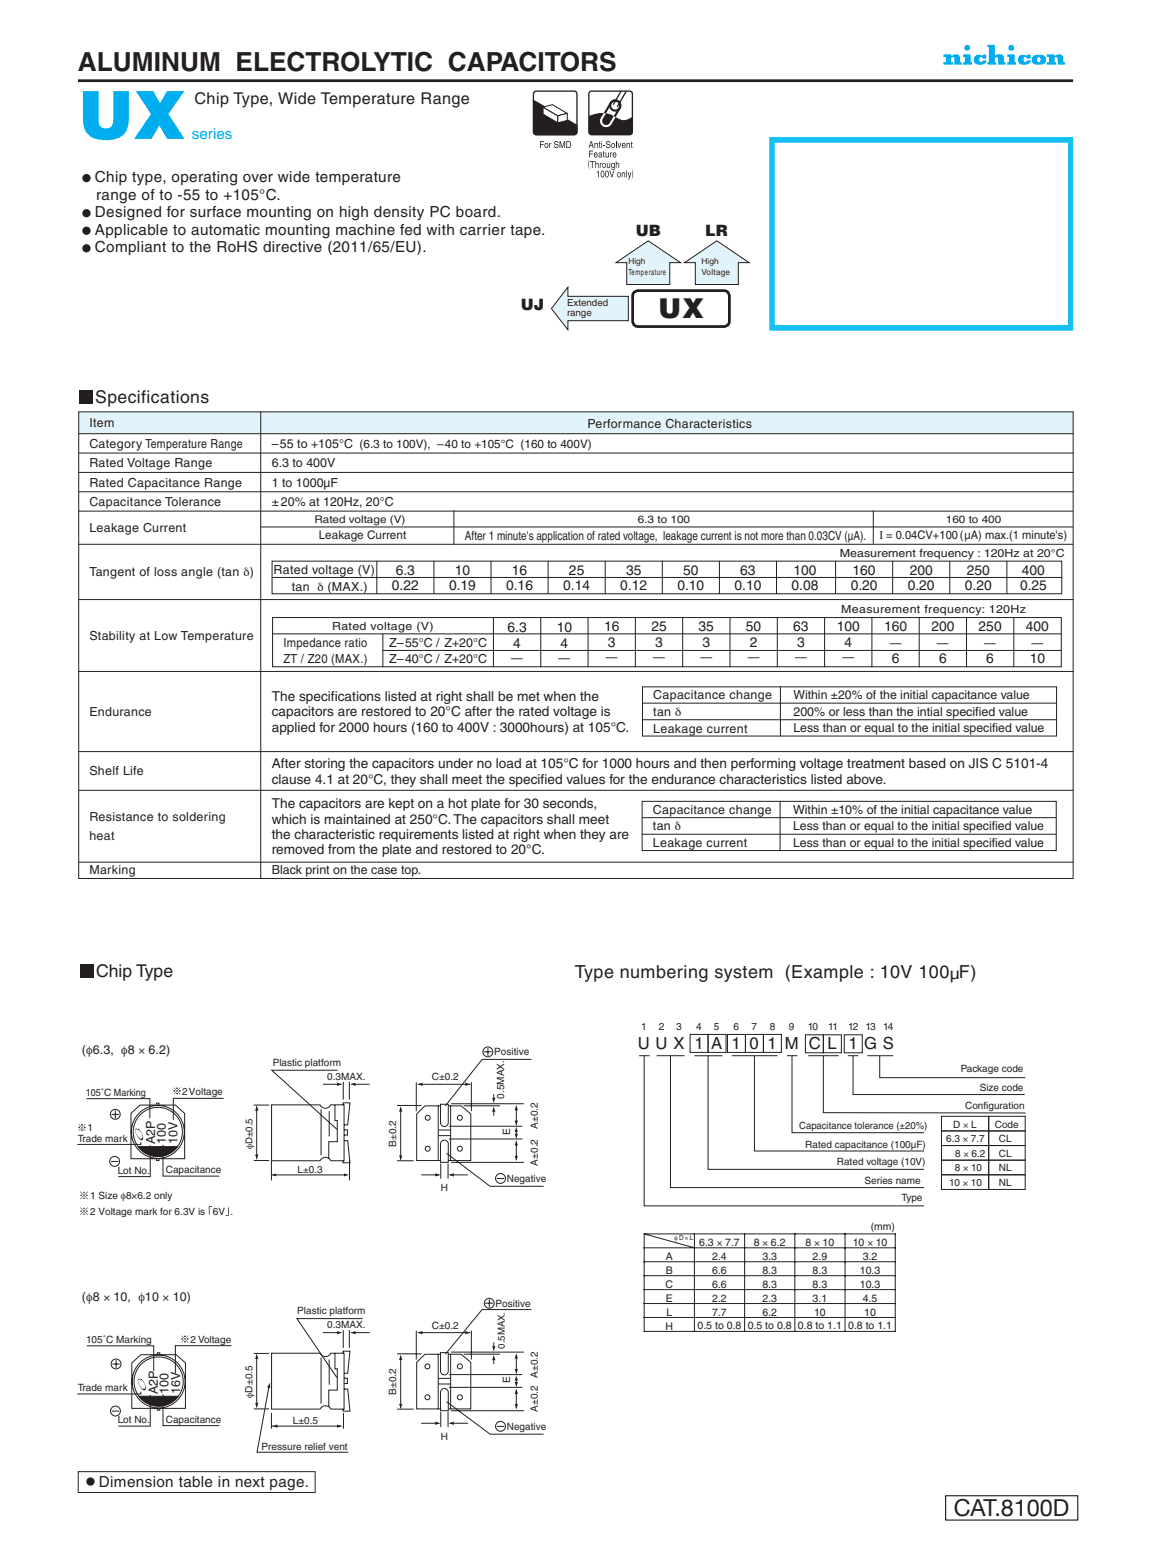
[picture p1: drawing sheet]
<svg xmlns="http://www.w3.org/2000/svg" width="210mm" height="280mm" viewBox="0 0 210 280" stroke-linecap="round" stroke-linejoin="round" font-family="sans-serif">
<path d="M171.1 270.6h23.8v4.3h-23.8z" fill="none" stroke="#000" stroke-width=".18"/>
<path d="M49.2 101.5h142.8v5.9h-142.8zM49.3 111.7h142.7v8.9h-142.7zM116.2 124.2h74.9v8.9h-74.9zM116.2 144.9h74.9v8.9h-74.9z" fill="none" stroke="#231f20" stroke-width=".18"/>
<path d="M14.1 14.6h180" fill="none" stroke="#231f20" stroke-width=".49"/>
<g fill="#231f20">
<circle cx="15.6" cy="32.2" r=".75"/>
<circle cx="15.6" cy="38.6" r=".75"/>
<circle cx="15.6" cy="41.7" r=".75"/>
<circle cx="15.6" cy="44.9" r=".75"/>
</g>
<path d="M96.6 16.7l.4-.2h7.1l.3 .5-.1 7.1-.4 .3-7.2-.1-.2-.4z" fill="#fff"/>
<path d="M96.6 16.7l.4-.2h7.1l.3 .5-.1 7.1-.4 .3-7.2-.1-.2-.4z" fill="none" stroke="#231f20" stroke-width=".24"/>
<path d="M96.5 18.1l7.9 4.5-.1 1.5-.4 .3-7.2-.1-.2-.4z" fill="#231f20"/>
<path d="M96.5 18.1l7.9 4.5-.1 1.5-.4 .3-7.2-.1-.2-.4z" fill="none" stroke="#231f20" stroke-width=".18"/>
<path d="M98.2 19.4l2.7 1.5v1.3l-2.7-1.6z" fill="#fff"/>
<path d="M98.2 19.4l2.7 1.5v1.3l-2.7-1.6z" fill="none" stroke="#231f20" stroke-width=".18"/>
<path d="M98.2 19.4l1.7-.5 2.7 1.6-1.7 .4z" fill="#fff"/>
<path d="M98.2 19.4l1.7-.5 2.7 1.6-1.7 .4z" fill="none" stroke="#231f20" stroke-width=".18"/>
<path d="M100.9 20.9l1.7-.4v1.3l-1.7 .4z" fill="#fff"/>
<path d="M100.9 20.9l1.7-.4v1.3l-1.7 .4z" fill="none" stroke="#231f20" stroke-width=".18"/>
<g fill="#231f20">
<path d="M97.7 25.5h.7v.2h-.6v.4h.5v.1h-.5v.6h-.1z"/>
<path d="M99.4 25.9h.1v.1l.2-.2-.2 .4v.6h-.1z"/>
<path d="M100.4 25.6h.5l.1 .3-.4-.3-.2 .3 .5 .3a.41 .41 0 0 1-.2 .6 .41 .41 0 0 1-.5-.4l.3 .2h.4v-.3l-.5-.2a.36 .36 0 0 1 0-.5z"/>
<path d="M101.2 25.5h.2l.3 1.1 .3-1.1h.2v1.3h-.1v-1.1l-.3 1.1h-.2l-.3-1.1 .1 1.1h-.2z"/>
<path d="M98.7 26v.6a.29 .29 0 0 0 .4-.3 .29 .29 0 0 0-.4-.3zM98.6 25.9a.42 .42 0 0 1 .6 .4 .42 .42 0 0 1-.6 .4 .6 .6 0 0 1 0-.8z"/>
<path d="M102.6 25.7v.9a.48 .48 0 0 0 .6-.5 .48 .48 0 0 0-.6-.4zM102.4 25.5h.5a.65 .65 0 0 1 .4 .6 .65 .65 0 0 1-.4 .7h-.5z"/>
</g>
<path d="M106.6 16.7l.4-.2 7.1 .1 .3 .4-.1 7.1-.4 .3-7.1-.1-.3-.4z" fill="#fff"/>
<path d="M106.6 16.7l.4-.2 7.1 .1 .3 .4-.1 7.1-.4 .3-7.1-.1-.3-.4z" fill="none" stroke="#231f20" stroke-width=".24"/>
<path d="M106.5 21a5.1 5.1 0 0 1 5.4 .5 2.14 2.14 0 0 0 2.5-.4v2.8l-.3 .4-7.1 .1-.4-.3-.1-.2z" fill="#231f20"/>
<path d="M112.3 16.6l-1.3 2.3M113.2 16.5l-1.5 2.8" fill="none" stroke="#231f20" stroke-width=".24"/>
<circle cx="111.3" cy="19.1" r=".92" fill="none" stroke="#231f20" stroke-width=".38"/>
<path d="M109.2 20.5h.4l-.6 1a.73 .73 0 0 0 .3 1 .73 .73 0 0 0 1-.2l.7-1.3 .3 .2-.7 1.3a1.11 1.11 0 0 1-1.5 .4 1.11 1.11 0 0 1-.4-1.6z" fill="#fff"/>
<g fill="#231f20">
<path d="M110.5 18.3a1.11 1.11 0 0 1 1.5-.1 1.11 1.11 0 0 1 .2 1.5l-.9 1.5-.3-.2 .9-1.5a.73 .73 0 0 0-.3-1 .73 .73 0 0 0-1 .2l-1 1.8h-.4z"/>
<path d="M107.5 25.9l.2 .1 .2-.2 .2 .2 .1 .8h-.2v-.8h-.1l-.2 .1v.7h-.2z"/>
<path d="M108.4 25.6h.1v.3h.1l-.1 .1v.6l.1 .2-.2-.1v-.7h-.1z"/>
<path d="M109.1 26.2h.3v.2h-.3z"/>
<path d="M109.8 25.6h.5l.1 .3-.4-.3-.2 .3 .5 .3a.41 .41 0 0 1-.2 .6 .41 .41 0 0 1-.5-.4l.3 .2h.3v-.3l-.4-.2a.36 .36 0 0 1 0-.5z"/>
<path d="M111.4 25.5h.2v1.3h-.2z"/>
<path d="M111.7 25.9h.1l.2 .7 .2-.7h.2l-.3 .9h-.1z"/>
<path d="M113.3 25.9l.2 .1 .2-.2 .2 .2v.8h-.1v-.8h-.1l-.2 .1v.7h-.2z"/>
<path d="M114.2 25.6h.1v.3h.1l-.1 .1v.6l.1 .2-.2-.1v-.7h-.1z"/>
<path d="M106.6 27.2h.7v.2h-.6v.4h.5v.1h-.5v.6h-.1z"/>
<path d="M109.1 27.3h.2v.3h.1l-.1 .1v.6l.1 .2-.2-.1-.1-.7h-.1z"/>
<path d="M109.5 27.6h.1v.6l.2 .2 .2-.2v-.6h.1v.9l-.1-.2-.2 .2-.2-.1z"/>
<path d="M110.4 27.6h.1v.1l.2-.1-.2 .4v.5h-.1z"/>
<path d="M106.6 28.9l-.1 .9 .1 .7-.2-.8z"/>
<path d="M114.3 30.7a1.49 1.49 0 0 1 0 1.6l.1-.9z"/>
<path d="M106.9 25.7l-.1 .6h.3zM106.9 25.5h.1l.4 1.3h-.2l-.1-.4h-.4l-.1 .4h-.1z"/>
<path d="M108.8 25.5h.1v.2h-.1zM108.8 25.9h.1v.9h-.1z"/>
<path d="M110.8 26v.6a.29 .29 0 0 0 .3-.3 .29 .29 0 0 0-.3-.3zM110.7 25.9a.42 .42 0 0 1 .6 .4 .42 .42 0 0 1-.6 .4 .6 .6 0 0 1 0-.8z"/>
<path d="M112.7 26.1l-.1 .1h.4v-.1zM112.6 25.9h.4l.1 .2 .1 .3h-.6l.2 .3 .4-.2-.2 .2-.2 .1a.5 .5 0 0 1-.4-.4 .5 .5 0 0 1 .2-.5z"/>
<path d="M107.6 27.8l-.1 .2h.5l-.1-.2zM107.6 27.6h.4l.1 .2v.3h-.6l.3 .3 .3-.2-.1 .2-.2 .1a.5 .5 0 0 1-.4-.4 .5 .5 0 0 1 .2-.5z"/>
<path d="M108.4 28.1l.1 .3 .2-.1v-.3zM108.3 27.7l.3-.1h.2l.2 .9-.3-.1-.2 .1-.2-.1v-.4l.4-.2-.1-.1-.3 .2z"/>
<path d="M111 27.8l-.1 .2h.5l-.1-.2zM111 27.6h.4l.1 .2v.3h-.6l.3 .3 .3-.2-.1 .2-.3 .1a.5 .5 0 0 1-.3-.4 .5 .5 0 0 1 .2-.5z"/>
<path d="M113.5 31.2h.2l.2 .7 .2-.7h.1l-.2 .6a.57 .57 0 0 1-.4 .6v-.1l.2-.2zM113.3 30.8h.1v1.3h-.1zM112.5 31.2l.1 .1 .2-.1 .2 .1 .1 .8h-.1l-.1-.8h-.1l-.2 .1v.7h-.1zM111.8 31.3v.6a.29 .29 0 0 0 .4-.3 .29 .29 0 0 0-.4-.3zM111.8 31.2a.42 .42 0 0 1 .5 .4 .42 .42 0 0 1-.5 .4 .61 .61 0 0 1 0-.8zM110.2 30.8h.2l.3 1.1 .3-1.1h.1l-.4 1.3h-.1zM109.7 31.1l-.1 .1a.6 .6 0 0 0 .2 .8 .66 .66 0 0 0 0-1zM109.6 31l.2-.1a.73 .73 0 0 1 0 1.2 .76 .76 0 0 1-.2-1.1zM108.9 31.1l-.1 .1a.6 .6 0 0 0 .2 .8 .66 .66 0 0 0 0-1zM108.8 31l.2-.1a.73 .73 0 0 1 0 1.2 .76 .76 0 0 1-.2-1.1zM107.9 31.1l.4-.2v1.2h-.1v-.9h-.3zM111.4 29.1h.1v.5l.2-.1 .2 .1 .1 .8h-.1v-.6l-.2-.2-.2 .1v.7h-.1zM110.7 29.7l.1 .5a.29 .29 0 0 0 .3-.3 .29 .29 0 0 0-.4-.2zM110.7 29.5h.2l.2 .1 .1-.1v1l-.1 .2h-.4l-.1-.2 .4 .1 .1-.3-.2 .1a.54 .54 0 0 1-.2-.9zM109.8 29.5h.1v.6l.1 .2 .2-.2v-.6h.2v.9l-.1-.2-.3 .2-.2-.1zM109.1 29.6v.6a.29 .29 0 0 0 .4-.3 .29 .29 0 0 0-.4-.3zM109.1 29.5a.42 .42 0 0 1 .5 .4 .42 .42 0 0 1-.5 .4 .61 .61 0 0 1 0-.8zM108.5 29.5h.1v.1l.3-.1-.3 .4v.5h-.1zM107.7 29.1h.1v.5l.2-.1 .2 .1 .1 .8h-.1v-.6l-.2-.2-.2 .1v.7h-.1zM106.7 29.1h.8v.2h-.3v1.1h-.1v-1.1h-.4z"/>
</g>
<path d="M139.7 25.3h54v34h-54z" fill="none" stroke="#15c0f2" stroke-width=".99" stroke-linecap="butt"/>
<path d="M114.8 52.8l.6-.2h15.5a.96 .96 0 0 1 1 1v4.5a.96 .96 0 0 1-1 1h-15.5a.96 .96 0 0 1-1-1v-4.5l.1-.5z" fill="none" stroke="#231f20" stroke-width=".5"/>
<g fill="#00aeef">
<path d="M174.2 9.8h1.4v1.4h.2v.5h-1.6v-.5h.3v-.9h-.3z"/>
<path d="M170.6 9.9h1.4v.1a1.32 1.32 0 0 1 1.6 .2l.1 .9 .2 .1v.5h-1.3v-1.2l-.3-.2-.3 .3v.6h.4v.5h-1.8v-.5h.5v-.9h-.5z"/>
<path d="M189.3 9.9h1.4v.1a1.32 1.32 0 0 1 1.6 .2v.9l.3 .1v.5h-1.3v-1.2l-.3-.2-.3 .3v.6h.4v.5h-1.8v-.5h.5v-.9h-.5z"/>
<path d="M182.2 9.8h1.3v1.4h.3v.5h-1.6v-.5h.3v-.9h-.3z"/>
<path d="M176.5 10.1a1.14 1.14 0 0 1 1.2 0l.1-.2h.6v.7h-.6l-.2-.2a.4 .4 0 0 0-.5 .4 .4 .4 0 0 0 .5 .4l.2-.3h.6a1.26 1.26 0 0 1-1.7 .7 .91 .91 0 0 1-.2-1.5z"/>
<path d="M184.4 10.1a1.14 1.14 0 0 1 1.2 0l.2-.2h.6v.7h-.6l-.2-.2a.4 .4 0 0 0-.5 .4 .4 .4 0 0 0 .5 .4l.2-.3h.6a1.26 1.26 0 0 1-1.7 .7 .91 .91 0 0 1-.3-1.5z"/>
<path d="M178.6 8.1h1.3v1.9a1.41 1.41 0 0 1 1.6 .2l.1 .9 .3 .1v.5h-1.4v-1.1l-.1-.2a.32 .32 0 0 0-.5 .2v.6l.3 .1v.4h-1.6v-.4l.3-.1v-2.6l-.2-.1z"/>
<path d="M187.7 10.4a.43 .43 0 0 0-.1 .5 .43 .43 0 0 0 .5 .3 .43 .43 0 0 0 .1-.5 .43 .43 0 0 0-.5-.3zM186.9 10.1l1-.2a.96 .96 0 0 1 1.3 .9 .96 .96 0 0 1-1.3 .9 .97 .97 0 0 1-1.1-.4 .97 .97 0 0 1 .1-1.2z"/>
<circle cx="175" cy="8.6" r=".53"/>
<circle cx="182.9" cy="8.6" r=".53"/>
</g>
<path d="M102.7 52v1.6h11v4.4h-11v1.7l-3-3.9z" fill-rule="evenodd" fill="#e1f4fc"/>
<path d="M102.7 52v1.6h11v4.4h-11v1.7l-3-3.9z" fill="none" stroke="#231f20" stroke-width=".18"/>
<path d="M111.4 47.5l5.9-3.9 5.8 3.9h-2v4h-7.7v-4z" fill-rule="evenodd" fill="#e1f4fc"/>
<path d="M111.4 47.5l5.9-3.9 5.8 3.9h-2v4h-7.7v-4z" fill="none" stroke="#231f20" stroke-width=".18"/>
<path d="M123.8 47.5l5.9-3.9 5.8 3.9h-1.9v4h-7.8v-4z" fill-rule="evenodd" fill="#e1f4fc"/>
<g fill="none" stroke="#231f20" stroke-width=".18">
<path d="M123.8 47.5l5.9-3.9 5.8 3.9h-1.9v4h-7.8v-4zM115.6 191h1.9M116.5 191v27.1h50.6M118.8 191h5M121.3 191v23.8h45.8M124.8 187.1h3.3v3.3h-3.3zM125.6 191h5.1M128.1 191v20.5h39M128.1 187.1h3.2v3.3h-3.2zM131.6 187.1h3.2v3.3h-3.2zM132.4 191h8.2M134.8 187.1h3.3v3.3h-3.3z"/>
<path d="M136.5 191v17.2h30.6M138.1 187.1h3.2v3.3h-3.2zM142.3 191h1.9M143.3 191v13.9h23.8M145.7 187.2h3.2v3.2h-3.2zM146.2 191h5.5M148.9 191v10.3h36.6M148.9 187.2h3.3v3.2h-3.3zM152.7 187.2h3.3v3.2h-3.3zM153.3 191h1.9M154.3 191v7h31.1M156.9 191h4.7"/>
<path d="M159.1 191v3.9h26.3M170.3 207.2h8.5v2.6h-8.5zM170.3 209.8h8.5v2.7h-8.5zM170.3 204.6h8.5v2.6h-8.5zM170.3 212.5h8.5v2.6h-8.5zM170.3 201.9h8.5v2.7h-8.5zM178.8 201.9h6.6v2.7h-6.6zM178.8 207.2h6.6v2.6h-6.6zM178.8 204.6h6.6v2.6h-6.6zM178.8 209.8h6.6v2.7h-6.6zM178.8 212.5h6.6v2.6h-6.6zM116.5 223.2h45.4v17.6h-45.4v-15.1"/>
<path d="M116.5 238.3h45.4M116.5 235.8h45.4M116.5 233.3h45.4M116.5 230.7h45.4M116.5 228.2h45.4M116.5 225.7h45.4M125.6 223.2v2.5l-9.1-2.5v2.5M125.6 225.7v15.1M134.7 223.2v17.6M143.8 223.2v17.6M152.9 223.2v17.6"/>
</g>
<path d="M14.5 174.4h2.4v2.4h-2.4z" fill-rule="evenodd" fill="#231f20"/>
<g fill="none" stroke="#231f20" stroke-width=".18">
<path d="M23.7 201.4l1.6-1.5h6.4l1.7 1.5v8.2h-9.7z"/>
<circle cx="28.5" cy="204.7" r="4.8"/>
<circle cx="28.5" cy="204.7" r="4.4"/>
</g>
<path d="M25 207.4h7.1a4.4 4.4 0 0 1-7.1 0z" fill="#231f20"/>
<g fill="none" stroke="#231f20" stroke-width=".18">
<path d="M40.5 198.7h-9.2v3.9M45.9 199.9h2.8M49.1 199.8h8.8a1.09 1.09 0 0 0 1 .7 1.09 1.09 0 0 0 .9-.7h2.4v10.2h-2.4a1.09 1.09 0 0 0-.9-.7 1.09 1.09 0 0 0-1 .7h-8.8zM60.6 199.8v2.9h.4v3.8h-1.5v3.1M61.1 193.6h-11.9l11.8 10.7M62.1 199.8v-.3h1.2l-.4 4h-.7M62.1 195.7v3.2M63.2 195.7v3.2M25 207.4h7.1a4.4 4.4 0 0 1-7.1 0zM45.9 209.9h2.8M58.1 200.6v8.3M59.5 201v4.5"/>
<path d="M62.2 204.4h.6v.9h-.6M62.2 206.3h.7l.4 4h-1.2v-.3M75.4 201.5l1.5-1.5h2.4v9.9h-3.9zM79.3 209.9h2.2M79.3 200h2.2M81.5 200h1.9l1.8 1.5v8.4h-3.7z"/>
</g>
<path d="M79.7 199.7h1.4v3.4a.7 .7 0 0 1-.7 .7 .7 .7 0 0 1-.7-.7z" fill="#fff"/>
<path d="M79.7 199.7h1.4v3.4a.7 .7 0 0 1-.7 .7 .7 .7 0 0 1-.7-.7z" fill="none" stroke="#231f20" stroke-width=".18"/>
<path d="M79.9 206.4a.7 .7 0 0 1 .8-.1 .7 .7 0 0 1 .4 .6v3.3h-1.4v-3.3z" fill="#fff"/>
<g fill="none" stroke="#231f20" stroke-width=".18">
<path d="M15.7 198.7h11.4v3.6M71.8 200h4.4M75.3 195.7v5.3M81.6 199.6h13.2M85.3 195.7v5.3M96.1 191.6h-8.9l-6.6 8.4M20.1 210.1h1.3M20.2 201.6h1.3M20.9 200.9v1.4M46.4 200.2v9.3M71.8 210h3M79.3 204.4h2.2"/>
<path d="M79.3 205.4h2.2M79.7 210.5v2.7M79.9 206.4a.7 .7 0 0 1 .8-.1 .7 .7 0 0 1 .4 .6v3.3h-1.4v-3.3zM80.8 208.6l7.8 6h9.7M81 210.5v2.7M81.2 203.7h13.3M81.2 206h13.3M81.6 210.2h13.2M83.9 200h6.5"/>
<circle cx="20.7" cy="210.1" r=".89"/>
<circle cx="20.8" cy="201.6" r=".89"/>
</g>
<g fill="#231f20">
<path d="M46.1 208.8h.6l-.3 1.1z"/>
<path d="M46.4 199.9l.3 1h-.6z"/>
</g>
<path d="M58.4 196.1h3.3" fill="none" stroke="#231f20" stroke-width=".18"/>
<path d="M61 195.8l1 .3-1 .3z" fill="#231f20"/>
<path d="M63.6 196.1h3.3" fill="none" stroke="#231f20" stroke-width=".18"/>
<path d="M63.3 196.1l1-.3v.6z" fill="#231f20"/>
<path d="M75.7 196.1h9.4" fill="none" stroke="#231f20" stroke-width=".18"/>
<g fill="#231f20">
<path d="M75.4 196.1l1-.3v.6z"/>
<path d="M84.2 195.8l1 .3-1 .3z"/>
</g>
<path d="M72.5 200.4v9.3" fill="none" stroke="#231f20" stroke-width=".18"/>
<g fill="#231f20">
<path d="M72.2 209h.6l-.3 1z"/>
<path d="M72.5 200l.3 1.1h-.6z"/>
</g>
<path d="M76.2 212.5h3.2" fill="none" stroke="#231f20" stroke-width=".18"/>
<path d="M78.7 212.2l1.1 .3-1.1 .3z" fill="#231f20"/>
<path d="M81.4 212.5h3.2" fill="none" stroke="#231f20" stroke-width=".18"/>
<path d="M81.1 212.5l1-.3v.6z" fill="#231f20"/>
<path d="M93.4 200.1v3.3" fill="none" stroke="#231f20" stroke-width=".18"/>
<g fill="#231f20">
<path d="M93.1 202.7h.6l-.3 1z"/>
<path d="M93.4 199.8l.3 1h-.6z"/>
</g>
<path d="M93.4 204.4v1M93.4 206.5v3.3" fill="none" stroke="#231f20" stroke-width=".18"/>
<g fill="#231f20">
<path d="M93.1 209.1h.6l-.3 1z"/>
<path d="M93.4 206.2l.3 1h-.6z"/>
<path d="M93.1 205.1h.6l-.3 1z"/>
<path d="M93.4 203.7l.3 1h-.6z"/>
</g>
<path d="M89.3 197.9v1M89.3 200.8v1" fill="none" stroke="#231f20" stroke-width=".18"/>
<g fill="#231f20">
<path d="M89 198.6h.6l-.3 1z"/>
<path d="M89.3 200.1l.3 1h-.6z"/>
</g>
<g fill="none" stroke="#231f20" stroke-width=".18">
<path d="M28.3 199.8v-.3h.5v.4M87.5 190.2h1.4M88.3 189.6v1.4M28.3 209.6v.3h.5v-.2M49.1 209.8v3.7M49.2 212.5h13.6M63.2 209.8v3.7M89.9 213.2h1.3"/>
<circle cx="88.2" cy="190.3" r=".89"/>
<circle cx="90.5" cy="213.2" r=".89"/>
</g>
<g fill="#231f20">
<path d="M49 212.5l.9-.3v.6z"/>
<path d="M62.2 212.2l.9 .3-.9 .3z"/>
</g>
<g fill="none" stroke="#231f20" stroke-width=".18">
<circle cx="77.4" cy="202.2" r=".45"/>
<circle cx="77.4" cy="207.8" r=".45"/>
<circle cx="83.2" cy="202.2" r=".45"/>
<circle cx="83.2" cy="207.8" r=".45"/>
</g>
<g fill="#231f20">
<path d="M24.6 204.1l.4 .4-.3-.2a1.18 1.18 0 0 0 .4 1.5l.4 .2 .2-.1a1.26 1.26 0 0 0-.6-1.5l-.2-.3a2.13 2.13 0 0 1 .9 2l-.1 .1a1.75 1.75 0 0 1-1.1-2.1z"/>
<path d="M37.8 218.1h.5v.2h-.4v1.4h-.1z"/>
<path d="M41.2 218.4h.2v1.5h-.6v-.1h.4z"/>
<path d="M31.4 196.7l.6 .6 .7-.6-.6 .6 .5 .7-.6-.6-.6 .6 .6-.7zM32.4 197.3a.15 .15 0 0 1 .3 0 .15 .15 0 0 1-.3 0zM31.9 197.7h.2v.2h-.2zM31.9 196.8a.15 .15 0 0 1 .3 0 .15 .15 0 0 1-.3 0zM31.4 197.3a.15 .15 0 0 1 .3 0 .15 .15 0 0 1-.3 0z"/>
<path d="M14.6 219h.2v.2h-.2zM15.1 219.5h.2v.2h-.2zM15.6 219h.2v.2h-.2zM15.1 218.5h.2v.2h-.2zM14.6 218.4l.6 .6 .7-.6-.6 .7 .6 .6-.1 .1-.6-.6-.7 .5 .6-.6z"/>
<path d="M14.6 216.1h.2v.2h-.2zM15.1 216.7l.2-.1v.2h-.2zM15.6 216.1h.2v.2h-.2zM15.1 215.6h.2v.2h-.2zM14.6 215.5l.6 .7 .7-.6-.6 .6 .6 .7h-.1l-.6-.6-.7 .6 .6-.7z"/>
</g>
<path d="M25.5 206.6v.4h-11.5M27.2 207.2v5.6h-5.8M29.5 207.1v5.6h10.2" fill="none" stroke="#231f20" stroke-width=".18"/>
<path d="M14.2 203.4l.6 .5 .7-.5-.6 .5 .5 .7-.6-.6-.6 .6 .6-.7zM15.2 203.9a.15 .15 0 0 1 .3 0 .15 .15 0 0 1-.3 0zM14.7 204.3h.2v.2h-.2zM14.7 203.5a.15 .15 0 0 1 .3 0 .15 .15 0 0 1-.3 0zM14.2 203.9a.15 .15 0 0 1 .3 0 .15 .15 0 0 1-.3 0z" fill="#231f20"/>
<g fill="none" stroke="#231f20" stroke-width=".18">
<path d="M65.6 238.5h-11.9l7.3 10.7M45.9 244.8h2.8M45.9 254.8h2.8M49.1 255.6v2.8M49.1 244.8h8.8a1.09 1.09 0 0 0 1 .6 1.09 1.09 0 0 0 .9-.6h2.4v10.1h-2.4a1.09 1.09 0 0 0-.9-.6 1.09 1.09 0 0 0-1 .6h-8.8zM58.1 245.6v8.3M59.5 245.9v4.6M60.6 244.8v2.8h.4v3.8h-1.5v3.1M62.1 244.8v-.4h1.2l-.4 4h-.7M62.1 240.6v3.2M62.1 255.6v2.8M62.2 249.3h.6v.9h-.6"/>
<path d="M62.2 251.3h.7l.4 3.9h-1.2v-.3M63.2 240.6v3.2M75.4 246.4l1.5-1.4h2.4v9.8h-3.9zM79.3 254.8h2.2M79.3 245h2.2M81.5 245h1.9l1.8 1.4v8.4h-3.7z"/>
</g>
<path d="M79.7 244.7h1.4v3.3a.7 .7 0 0 1-.7 .7 .7 .7 0 0 1-.7-.7z" fill="#fff"/>
<path d="M79.7 244.7h1.4v3.3a.7 .7 0 0 1-.7 .7 .7 .7 0 0 1-.7-.7z" fill="none" stroke="#231f20" stroke-width=".18"/>
<path d="M79.9 251.3a.7 .7 0 0 1 .8-.1 .7 .7 0 0 1 .4 .6v3.4h-1.4v-3.4z" fill="#fff"/>
<g fill="none" stroke="#231f20" stroke-width=".18">
<path d="M96.1 236.9h-8.9l-6.6 8.1M46.4 245.1v9.4M71.8 244.9h4.4M71.8 254.9h3M75.3 240.7v5.2M79.3 249.3h2.2M79.3 250.3h2.2M79.7 255.4v2.7M79.9 251.3a.7 .7 0 0 1 .8-.1 .7 .7 0 0 1 .4 .6v3.4h-1.4v-3.4zM80.8 253.5l7.8 5.9h9.7M81 255.4v2.7M81.2 248.6h13.3"/>
<path d="M81.2 250.9h13.3M81.6 244.6h13.2M81.6 255.2h13.2M83.9 244.9h6.5M85.3 240.7v5.2"/>
</g>
<g fill="#231f20">
<path d="M46.1 253.8h.6l-.3 1z"/>
<path d="M46.4 244.8l.3 1h-.6z"/>
</g>
<path d="M58.4 241h3.3" fill="none" stroke="#231f20" stroke-width=".18"/>
<path d="M61 240.7l1 .3-1 .4z" fill="#231f20"/>
<path d="M63.6 241h3.3" fill="none" stroke="#231f20" stroke-width=".18"/>
<path d="M63.3 241l1-.3v.7z" fill="#231f20"/>
<path d="M49.1 258h12.6" fill="none" stroke="#231f20" stroke-width=".18"/>
<g fill="#231f20">
<path d="M49.1 258l1.1-.4v.7z"/>
<path d="M61 257.7l1 .3-1 .3z"/>
</g>
<path d="M75.7 241h9.4" fill="none" stroke="#231f20" stroke-width=".18"/>
<g fill="#231f20">
<path d="M75.4 241l1-.3v.7z"/>
<path d="M84.2 240.7l1 .4-1 .3z"/>
</g>
<path d="M72.5 245.3v9.3" fill="none" stroke="#231f20" stroke-width=".18"/>
<g fill="#231f20">
<path d="M72.2 253.9h.6l-.3 1.1z"/>
<path d="M72.5 245l.3 1h-.6z"/>
</g>
<path d="M76.2 257.4h3.2" fill="none" stroke="#231f20" stroke-width=".18"/>
<path d="M78.7 257.1l1.1 .3-1.1 .3z" fill="#231f20"/>
<path d="M81.4 257.4h3.2" fill="none" stroke="#231f20" stroke-width=".18"/>
<path d="M81.1 257.4l1-.3v.6z" fill="#231f20"/>
<path d="M93.4 245.1v3.2" fill="none" stroke="#231f20" stroke-width=".18"/>
<g fill="#231f20">
<path d="M93.1 247.6h.6l-.3 1z"/>
<path d="M93.4 244.7l.3 1h-.6z"/>
</g>
<path d="M93.4 249.3v1M93.4 251.4v3.3" fill="none" stroke="#231f20" stroke-width=".18"/>
<g fill="#231f20">
<path d="M93.1 254h.6l-.3 1z"/>
<path d="M93.4 251.1l.3 1h-.6z"/>
<path d="M93.1 250h.6l-.3 1z"/>
<path d="M93.4 248.7l.3 1h-.6z"/>
</g>
<path d="M89.3 242.8v1M89.3 245.8v.9" fill="none" stroke="#231f20" stroke-width=".18"/>
<g fill="#231f20">
<path d="M89 243.5h.6l-.3 1z"/>
<path d="M89.3 245l.3 1h-.6z"/>
</g>
<g fill="none" stroke="#231f20" stroke-width=".18">
<path d="M87.7 235.7h1.5M88.5 235v1.5M23.8 246.5l1.7-1.5h6.4l1.6 1.5v8.2h-9.7zM89.9 258h1.3"/>
<circle cx="88.5" cy="235.7" r=".89"/>
<circle cx="28.7" cy="249.9" r="4.4"/>
<circle cx="28.7" cy="249.9" r="4.8"/>
<circle cx="77.3" cy="247.1" r=".45"/>
<circle cx="77.3" cy="252.7" r=".45"/>
<circle cx="83.2" cy="247.1" r=".45"/>
<circle cx="83.2" cy="252.7" r=".45"/>
<circle cx="90.5" cy="258" r=".89"/>
</g>
<path d="M25.1 252.5l7.2 .1a4.5 4.5 0 0 1-7.2-.1z" fill="#231f20"/>
<g fill="none" stroke="#231f20" stroke-width=".18">
<path d="M15.7 243.4h12.1v4.6M20.2 255.2h1.4M20.3 246.7h1.4M21 246v1.5M25.1 252.5l7.2 .1a4.5 4.5 0 0 1-7.2-.1zM28.4 245v-.3h.5v.3M28.4 254.7v.4h.5v-.3M41.9 243.4h-10.2v5"/>
<circle cx="20.9" cy="255.2" r=".89"/>
<circle cx="21" cy="246.7" r=".89"/>
</g>
<path d="M25 249.4l.5 .4-.4-.3a1.18 1.18 0 0 0 .5 1.5l.4 .2h.2a1.25 1.25 0 0 0-.6-1.5l-.2-.4a2.13 2.13 0 0 1 .9 2.1l-.1 .1a1.75 1.75 0 0 1-1.2-2.1z" fill="#231f20"/>
<path d="M48.6 250.8l-2.1 11.9h16.5" fill="none" stroke="#231f20" stroke-width=".18"/>
<g fill="#231f20">
<path d="M48.9 250v1.1l-.6-.2z"/>
<path d="M32.8 241.6l.6 .5 .7-.5-.6 .6 .5 .6-.6-.5-.5 .5 .5-.6zM33.8 242.2a.15 .15 0 0 1 .3 0 .15 .15 0 0 1-.3 0zM33.3 242.6h.3v.2h-.3zM33.3 241.7a.15 .15 0 0 1 .3 0 .15 .15 0 0 1-.3 0zM32.8 242.2a.15 .15 0 0 1 .3 0 .15 .15 0 0 1-.3 0z"/>
</g>
<path d="M25.5 251.7v.4h-11.5M27.2 252.3v5.7h-5.8M29.5 252.2v5.7h10.2" fill="none" stroke="#231f20" stroke-width=".18"/>
<path d="M14.3 70.6h2.4v2.4h-2.4z" fill-rule="evenodd" fill="#231f20"/>
<g fill="#e1f4fc">
<path d="M47.2 74.4h147v4.1h-147z" fill-rule="evenodd"/>
<path d="M14.2 74.4h33v4.1h-33z" fill-rule="evenodd"/>
</g>
<g fill="none" stroke="#231f20" stroke-width=".18">
<path d="M14.2 78.4h180M14.2 82h180M14.2 85.5h180M14.2 89h180M14.2 98.4h180M47.1 95.3h147M82.1 92.3v6.3M158 92.4v6M194.1 92.4l-179.9 .1M14.2 108.5h180M49.2 104.4h142.9M49.3 114.7h142.7"/>
<path d="M68.2 101.4v6.1M69.3 114.7v6M69.3 117.7h122.7M78.5 101.4v6M88.8 101.4v6M89.3 111.7v9M97.8 111.7v9M99.1 101.4v6M106.4 111.7v9M109.5 101.4v6M114.9 111.7v9M119.8 101.4v6"/>
<path d="M123.5 111.7v9M130.1 101.4v6M132 111.7v9M140.5 101.4v6M140.6 111.7v9M149.2 111.7v9M151.1 101.5v6M157.7 111.7v9M161.5 101.5v6M166.3 111.7v9M171.8 101.5v6M174.8 111.7v9"/>
<path d="M182.1 101.5v6M183.4 111.7v9M14.2 121.5h180M14.2 136h180M116.2 127.2h75M116.2 130.2h75M141.2 124.2v9M14.2 143h180M14.2 156h180M116.1 147.9h75M116.1 150.9h75M141.1 144.9v9"/>
</g>
<circle cx="16.4" cy="268" r=".75" fill="#231f20"/>
<path d="M14.2 74.5h179.9v84.4h-179.9zM47.2 74.4v84.6M14.1 266.2h42.9v3.8h-42.9z" fill="none" stroke="#231f20" stroke-width=".18"/>
<text font-size="12" fill="#00aeef" x="14.2" y="25.1">UX</text>
<text font-size="4.9" fill="#231f20" x="119.1" y="57.6">UX</text>
<text font-size="4.8" fill="#231f20" x="14.1" y="12.9">ALUMINUM  ELECTROLYTIC  CAPACITORS</text>
<text font-size="4.2" fill="#231f20" x="172.5" y="274.2">CAT.8100D</text>
<text font-size="3.3" fill="#231f20" x="104" y="176.9">Type numbering system (Example : 10V 100µF)</text>
<g font-size="3.2" fill="#231f20">
<text x="17.2" y="72.9">Specifications</text>
<text x="17.4" y="176.7">Chip Type</text>
</g>
<g font-size="3" fill="#231f20">
<text x="115.4" y="189.8">U U X</text>
<text x="125.6" y="189.8">1</text>
<text x="128.6" y="189.8">A</text>
<text x="132.3" y="189.8">1</text>
<text x="135.6" y="189.8">0</text>
<text x="138.8" y="189.8">1</text>
<text x="142" y="189.8">M</text>
<text x="146.3" y="189.8">C</text>
<text x="149.7" y="189.8">L</text>
<text x="153.5" y="189.8">1</text>
<text x="156.3" y="189.8">G S</text>
</g>
<text font-size="2.9" fill="#231f20" x="35.2" y="18.8">Chip Type, Wide Temperature Range</text>
<text font-size="2.8" fill="#00aeef" x="34.7" y="25.1">series</text>
<g font-size="2.8" fill="#231f20">
<text x="17.2" y="32.9">Chip type, operating over wide temperature</text>
<text x="17.2" y="39.3">Designed for surface mounting on high density PC board.</text>
<text x="17.4" y="36.1">range of to -55 to +105°C.</text>
<text x="17.2" y="42.5">Applicable to automatic mounting machine fed with carrier tape.</text>
<text x="17.2" y="45.6">Compliant to the RoHS directive (2011/65/EU).</text>
<text x="115" y="42.7">UB</text>
<text x="127.6" y="42.7">LR</text>
<text x="94.2" y="56.1">UJ</text>
<text x="17.9" y="268.9">Dimension table in next page.</text>
</g>
<g font-size="2.5" fill="#231f20">
<text x="70.9" y="106.7">0.22</text>
<text x="71.6" y="104">6.3</text>
<text x="81.2" y="106.7">0.19</text>
<text x="82.3" y="104">10</text>
<text x="91.5" y="106.7">0.16</text>
<text x="92.6" y="104">16</text>
<text x="101.9" y="106.7">0.14</text>
<text x="102.9" y="104">25</text>
<text x="112.2" y="106.7">0.12</text>
<text x="113.2" y="104">35</text>
<text x="122.5" y="106.7">0.10</text>
<text x="123.6" y="104">50</text>
<text x="132.9" y="106.7">0.10</text>
<text x="133.9" y="104">63</text>
<text x="143.2" y="106.7">0.08</text>
<text x="143.5" y="104">100</text>
<text x="153.9" y="106.7">0.20</text>
<text x="154.2" y="104">160</text>
<text x="164.2" y="106.7">0.20</text>
<text x="164.5" y="104">200</text>
<text x="174.5" y="106.7">0.20</text>
<text x="174.9" y="104">250</text>
<text x="184.5" y="106.7">0.25</text>
<text x="184.9" y="104">400</text>
<text x="91.8" y="114.4">6.3</text>
<text x="92.8" y="117.2">4</text>
<text x="100.7" y="114.4">10</text>
<text x="101.4" y="117.2">4</text>
<text x="109.3" y="114.2">16</text>
<text x="110" y="117">3</text>
<text x="117.8" y="114.2">25</text>
<text x="118.5" y="117">3</text>
<text x="126.4" y="114.2">35</text>
<text x="127.1" y="117">3</text>
<text x="134.9" y="114.2">50</text>
<text x="135.6" y="117">2</text>
<text x="143.5" y="114.2">63</text>
<text x="144.2" y="117">3</text>
<text x="151.3" y="114.2">100</text>
<text x="152.7" y="117">4</text>
<text x="159.9" y="114.2">160</text>
<text x="161.3" y="119.9">6</text>
<text x="168.5" y="114.2">200</text>
<text x="169.8" y="119.9">6</text>
<text x="177" y="114.2">250</text>
<text x="178.4" y="119.9">6</text>
<text x="185.6" y="114.2">400</text>
<text x="186.3" y="119.9">10</text>
<text x="49.2" y="126.8">The specifications listed at right shall be met when the</text>
<text x="49.2" y="129.6">capacitors are restored to 20°C after the rated voltage is</text>
<text x="49.2" y="132.4">applied for 2000 hours (160 to 400V : 3000hours) at 105°C.</text>
<text x="49.2" y="138.9">After storing the capacitors under no load at 105°C for 1000 hours and then performing voltage treatment based on JIS C 5101-4</text>
<text x="49.2" y="141.7">clause 4.1 at 20°C, they shall meet the specified values for the endurance characteristics listed above.</text>
<text x="49.2" y="146.2">The capacitors are kept on a hot plate for 30 seconds,</text>
<text x="49.2" y="149">which is maintained at 250°C. The capacitors shall meet</text>
<text x="49.2" y="151.7">the characteristic requirements listed at right when they are</text>
<text x="49.2" y="154.5">removed from the plate and restored to 20°C.</text>
</g>
<g font-size="2.3" fill="#231f20">
<text x="16.2" y="77.3">Item</text>
<text x="106.3" y="77.4">Performance Characteristics</text>
<text x="16.2" y="81">Category Temperature Range</text>
<text x="49.2" y="81">–55 to +105°C (6.3 to 100V), –40 to +105°C (160 to 400V)</text>
<text x="16.2" y="84.5">Rated Voltage Range</text>
<text x="16.2" y="88">Rated Capacitance Range</text>
<text x="49.2" y="84.5">6.3 to 400V</text>
<text x="49.2" y="88">1 to 1000µF</text>
<text x="16.2" y="91.5">Capacitance Tolerance</text>
<text x="49.2" y="91.5">±20% at 120Hz, 20°C</text>
<text x="16.2" y="96.3">Leakage Current</text>
<text x="84.1" y="97.6">After 1 minute's application of rated voltage, leakage current is not more than 0.03CV (µA).</text>
<text x="16.2" y="104.3">Tangent of loss angle (tan δ)</text>
<text x="49.5" y="103.9">Rated voltage (V)</text>
<text x="52.8" y="106.9">tan δ (MAX.)</text>
<text x="16.2" y="115.8">Stability at Low Temperature</text>
<text x="51.3" y="117.1">Impedance ratio</text>
<text x="51.3" y="119.8">ZT / Z20 (MAX.)</text>
<text x="70.4" y="117">Z–55°C / Z+20°C</text>
<text x="70.4" y="120">Z–40°C / Z+20°C</text>
<text x="16.2" y="129.5">Endurance</text>
<text x="118.2" y="126.5">Capacitance change</text>
<text x="118.2" y="129.5">tan δ</text>
<text x="143.5" y="129.5">200% or less than the intial specified value</text>
<text x="118.2" y="132.5">Leakage current</text>
<text x="16.2" y="140.3">Shelf Life</text>
<text x="16.2" y="148.5">Resistance to soldering</text>
<text x="118.1" y="147.2">Capacitance change</text>
<text x="143.5" y="147.2">Within ±10% of the initial capacitance value</text>
<text x="16.2" y="152">heat</text>
<text x="118.1" y="153.2">Leakage current</text>
<text x="118.1" y="150.2">tan δ</text>
<text x="16.2" y="158.2">Marking</text>
<text x="49.2" y="158.2">Black print on the case top.</text>
<text x="14.8" y="190.7">(φ6.3, φ8 × 6.2)</text>
<text x="28.1" y="206.9" transform="rotate(-90 28.1 206.9)">A2P</text>
<text x="30" y="206.9" transform="rotate(-90 30 206.9)">100</text>
<text x="32.1" y="206.9" transform="rotate(-90 32.1 206.9)">10V</text>
<text x="28.1" y="214.6" transform="rotate(-90 28.1 214.6)">A2P</text>
<text x="30" y="214.6" transform="rotate(-90 30 214.6)">100</text>
<text x="32.1" y="214.6" transform="rotate(-90 32.1 214.6)">10V</text>
<text x="14.8" y="235.2">(φ8 × 10, φ10 × 10)</text>
<text x="28.6" y="244.5" transform="rotate(-90 28.6 244.5)">A2P</text>
<text x="32.6" y="244.5" transform="rotate(-90 32.6 244.5)">16V</text>
<text x="28.6" y="252.2" transform="rotate(-90 28.6 252.2)">A2P</text>
<text x="30.5" y="252.2" transform="rotate(-90 30.5 252.2)">100</text>
<text x="32.6" y="252.2" transform="rotate(-90 32.6 252.2)">16V</text>
</g>
<g font-size="2.2" fill="#231f20">
<text x="143.5" y="126.5">Within ±20% of the initial capacitance value</text>
<text x="143.5" y="132.5">Less than or equal to the initial specified value</text>
<text x="143.5" y="153.2">Less than or equal to the initial specified value</text>
<text x="143.5" y="150.2">Less than or equal to the initial specified value</text>
</g>
<g font-size="2.1" fill="#231f20">
<text x="57.7" y="97.6">Leakage Current</text>
<text x="159.1" y="97.5">I = 0.04CV+100(µA) max.(1 minute's)</text>
<text x="92.5" y="119.8">—</text>
<text x="101" y="119.8">—</text>
<text x="109.6" y="119.6">—</text>
<text x="118.1" y="119.6">—</text>
<text x="126.7" y="119.6">—</text>
<text x="135.3" y="119.6">—</text>
<text x="143.8" y="119.6">—</text>
<text x="152.4" y="119.6">—</text>
<text x="160.9" y="117.1">—</text>
<text x="169.5" y="117.1">—</text>
<text x="178" y="117.1">—</text>
<text x="186.6" y="117.1">—</text>
</g>
<g font-size="2" fill="#231f20">
<text x="151.9" y="100.8">Measurement frequency : 120Hz at 20°C</text>
<text x="60.1" y="114">Rated voltage (V)</text>
<text x="152.2" y="111">Measurement frequency: 120Hz</text>
</g>
<g font-size="1.9" fill="#231f20">
<text x="56.9" y="94.6">Rated voltage (V)</text>
<text x="115.4" y="94.6">6.3 to 100</text>
<text x="171.1" y="94.6">160 to 400</text>
<text x="120.4" y="227.9">A</text>
<text x="126.5" y="225.4">6.3 × 7.7</text>
<text x="128.8" y="227.9">2.4</text>
<text x="136.3" y="225.4">8 × 6.2</text>
<text x="137.9" y="227.9">3.3</text>
<text x="145.7" y="225.4">8 × 10</text>
<text x="147" y="227.9">2.9</text>
<text x="154.2" y="225.4">10 × 10</text>
<text x="156.1" y="227.9">3.2</text>
<text x="157.5" y="222.6">(mm)</text>
<text x="120.4" y="232.9">C</text>
<text x="120.4" y="230.4">B</text>
<text x="128.8" y="230.4">6.6</text>
<text x="128.8" y="232.9">6.6</text>
<text x="137.9" y="230.4">8.3</text>
<text x="137.9" y="232.9">8.3</text>
<text x="147" y="230.4">8.3</text>
<text x="147" y="232.9">8.3</text>
<text x="155.5" y="230.4">10.3</text>
<text x="155.5" y="232.9">10.3</text>
<text x="120.4" y="235.5">E</text>
<text x="120.5" y="238">L</text>
<text x="128.8" y="235.5">2.2</text>
<text x="128.8" y="238">7.7</text>
<text x="137.9" y="235.5">2.3</text>
<text x="137.9" y="238">6.2</text>
<text x="147" y="235.5">3.1</text>
<text x="147.2" y="238">10</text>
<text x="156.1" y="235.5">4.5</text>
<text x="156.3" y="238">10</text>
<text x="120.4" y="240.5">H</text>
<text x="126.2" y="240.3">0.5 to 0.8</text>
<text x="135.3" y="240.3">0.5 to 0.8</text>
<text x="144.3" y="240.3">0.8 to 1.1</text>
<text x="153.4" y="240.3">0.8 to 1.1</text>
</g>
<g font-size="1.8" fill="#231f20">
<text x="102.6" y="55.4">Extended</text>
<text x="102.6" y="57.2">range</text>
<text x="89.4" y="190.8">Positive</text>
<text x="116" y="186.3">1</text>
<text x="119.1" y="186.3">2</text>
<text x="122.3" y="186.3">3</text>
<text x="125.9" y="186.3">4</text>
<text x="129.1" y="186.3">5</text>
<text x="132.6" y="186.3">6</text>
<text x="135.9" y="186.3">7</text>
<text x="139.3" y="186.3">8</text>
<text x="142.7" y="186.3">9</text>
<text x="146.1" y="186.3">10</text>
<text x="149.8" y="186.3">11</text>
<text x="153.4" y="186.3">12</text>
<text x="156.6" y="186.3">13</text>
<text x="159.7" y="186.3">14</text>
<text x="49.3" y="192.8">Plastic platform</text>
<text x="59.2" y="195.3">0.3MAX.</text>
<text x="78.1" y="195.4">C±0.2</text>
<text x="173.8" y="194">Package code</text>
<text x="177.2" y="197.4">Size code</text>
<text x="15.5" y="198.3">105˚C Marking</text>
<text x="33" y="198.1">2Voltage</text>
<text x="49.3" y="200.5">Plastic platform</text>
<text x="59.2" y="203">0.3MAX.</text>
<text x="78.1" y="203.1">C±0.2</text>
<text x="89.4" y="198.5">Positive</text>
<text x="91.2" y="198.7" transform="rotate(-90 91.2 198.7)">0.5MAX.</text>
<text x="172.4" y="203.9">D × L</text>
<text x="174.6" y="200.6">Configuration</text>
<text x="14.1" y="206.5">Trade mark</text>
<text x="15.5" y="206">105˚C Marking</text>
<text x="15.8" y="204.7">1</text>
<text x="33" y="205.7">2Voltage</text>
<text x="71.7" y="207.4" transform="rotate(-90 71.7 207.4)">B±0.2</text>
<text x="91.2" y="206.4" transform="rotate(-90 91.2 206.4)">0.5MAX.</text>
<text x="92.3" y="205.3" transform="rotate(-90 92.3 205.3)">E</text>
<text x="97.3" y="204.2" transform="rotate(-90 97.3 204.2)">A±0.2</text>
<text x="144.6" y="204.3">Capacitance tolerance (±20%)</text>
<text x="145.6" y="207.7">Rated capacitance (100µF)</text>
<text x="171.2" y="206.6">6.3 × 7.7</text>
<text x="172.7" y="209.2">8 × 6.2</text>
<text x="179.9" y="204">Code</text>
<text x="180.7" y="209.2">CL</text>
<text x="180.7" y="206.6">CL</text>
<text x="14.1" y="214.2">Trade mark</text>
<text x="21.3" y="212.3">Lot No.</text>
<text x="30" y="212.3">Capacitance</text>
<text x="53.8" y="212.2">L±0.3</text>
<text x="79.8" y="215.4">H</text>
<text x="91.7" y="213.7">Negative</text>
<text x="92.3" y="213" transform="rotate(-90 92.3 213)">E</text>
<text x="97.3" y="211.9" transform="rotate(-90 97.3 211.9)">A±0.2</text>
<text x="97.3" y="210.8" transform="rotate(-90 97.3 210.8)">A±0.2</text>
<text x="151.4" y="210.8">Rated voltage (10V)</text>
<text x="156.4" y="214.2">Series name</text>
<text x="171.7" y="214.5">10 × 10</text>
<text x="172.7" y="211.9">8 × 10</text>
<text x="180.7" y="211.9">NL</text>
<text x="180.7" y="214.5">NL</text>
<text x="16.3" y="219.7">2 Voltage mark for 6.3V is</text>
<text x="16.3" y="216.8">1 Size φ8×6.2 only</text>
<text x="21.3" y="220">Lot No.</text>
<text x="30" y="219.9">Capacitance</text>
<text x="38.5" y="219.7">6V .</text>
<text x="97.3" y="218.5" transform="rotate(-90 97.3 218.5)">A±0.2</text>
<text x="163.1" y="217.3">Type</text>
<text x="15.6" y="235.2">105˚C Marking</text>
<text x="34.4" y="235.2">2 Voltage</text>
<text x="53.8" y="237.7">Plastic platform</text>
<text x="89.6" y="236.3">Positive</text>
<text x="14.1" y="244">Trade mark</text>
<text x="15.6" y="242.9">105˚C Marking</text>
<text x="34.4" y="242.8">2 Voltage</text>
<text x="59.2" y="240.2">0.3MAX.</text>
<text x="78.1" y="240.3">C±0.2</text>
<text x="92.3" y="242.5" transform="rotate(-90 92.3 242.5)">E</text>
<text x="97.3" y="241.5" transform="rotate(-90 97.3 241.5)">A±0.2</text>
<text x="14.1" y="251.7">Trade mark</text>
<text x="21.3" y="249.7">Lot No.</text>
<text x="30" y="249.7">Capacitance</text>
<text x="91.7" y="250.9">Negative</text>
<text x="92.3" y="250.2" transform="rotate(-90 92.3 250.2)">E</text>
<text x="97.3" y="249.2" transform="rotate(-90 97.3 249.2)">A±0.2</text>
<text x="97.3" y="247.7" transform="rotate(-90 97.3 247.7)">A±0.2</text>
<text x="21.3" y="257.4">Lot No.</text>
<text x="30" y="257.4">Capacitance</text>
<text x="47.3" y="254.5">Pressure relief vent</text>
<text x="53" y="257.6">L±0.5</text>
<text x="71.7" y="252.3" transform="rotate(-90 71.7 252.3)">B±0.2</text>
<text x="79.8" y="252.8">H</text>
<text x="97.3" y="255.3" transform="rotate(-90 97.3 255.3)">A±0.2</text>
<text x="47.3" y="262.2">Pressure relief vent</text>
<text x="79.8" y="260.5">H</text>
<text x="91.7" y="258.6">Negative</text>
</g>
<g font-size="1.7" fill="#231f20">
<text x="45.7" y="207.9" transform="rotate(-90 45.7 207.9)">φD±0.5</text>
<text x="45.7" y="215.6" transform="rotate(-90 45.7 215.6)">φD±0.5</text>
<text x="91.3" y="236.3" transform="rotate(-90 91.3 236.3)">0.5MAX.</text>
<text x="45.7" y="245.1" transform="rotate(-90 45.7 245.1)">φD±0.5</text>
<text x="91.3" y="244" transform="rotate(-90 91.3 244)">0.5MAX.</text>
<text x="45.7" y="252.8" transform="rotate(-90 45.7 252.8)">φD±0.5</text>
</g>
<g font-size="1.5" fill="#231f20">
<text x="113.7" y="47.7">High</text>
<text x="126.9" y="47.7">High</text>
<text x="113.7" y="49.8">Temperature</text>
<text x="126.9" y="49.8">Voltage</text>
</g>
<text font-size="1.3" fill="#231f20" x="122" y="224.4">φ D× L</text>
</svg>
